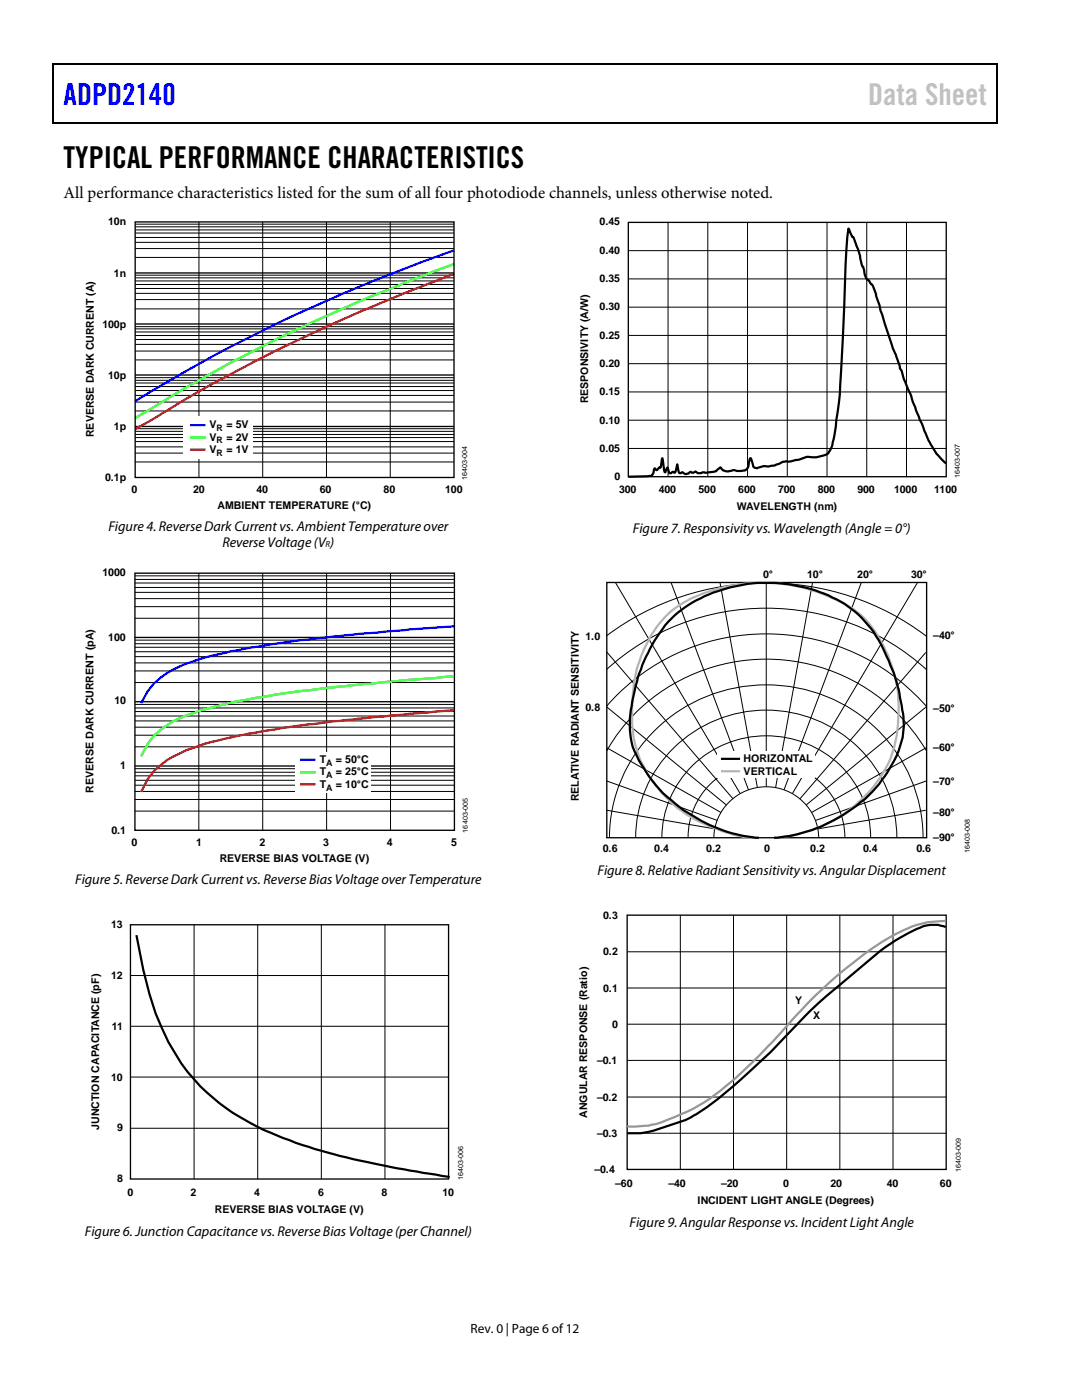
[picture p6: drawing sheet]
<svg xmlns="http://www.w3.org/2000/svg" width="216mm" height="279mm" viewBox="0 0 216 279" stroke-linecap="round" stroke-linejoin="round" font-family="sans-serif">
<path d="M10.5 12.7h.3v1h-.3zM10.5 12.7h.3v.3h-.3zM133.3 12.7h.3v.3h-.3zM198.8 12.7h.2v1h-.2zM198.8 12.7h.2v.3h-.2zM10.5 24.4h.3v.2h-.3zM133.1 24.4h.2v.2h-.2zM198.8 24.4h.2v.2h-.2z" fill="#000"/>
<path d="M10.7 13.7v10.7M10.8 12.8h122.5M133.6 12.8h65.2M198.9 13.7v10.7M10.8 24.5h188" fill="none" stroke="#000" stroke-width=".25"/>
<g fill="none" stroke="#000" stroke-width=".2">
<path d="M27 44.7h63.6M27 45.3h63.6M27 45.9h63.6M27 46.5h63.6M27 47.4h63.6M27 48.4h63.6M27 49.6h63.6M27 51.4h63.6M27 54.9h63.6M27 55.4h63.6M27 56.1h63.6M27 56.8h63.6"/>
<path d="M27 57.6h63.6M27 58.5h63.6M27 59.8h63.6M39.7 44.3v51M52.4 44.3v51M65.1 44.3v51M77.9 44.3v51M27 61.6h63.6M27 65.2h63.6M27 65.6h63.6M27 66.3h63.6M27 67h63.6"/>
<path d="M27 67.8h63.6M27 68.7h63.6M27 70.1h63.6M27 71.8h63.6M27 75.4h63.6M27 75.9h63.6M27 76.4h63.6M27 77.1h63.6M27 77.9h63.6M27 78.9h63.6M27 80.2h63.6M27 82h63.6"/>
<path d="M27 85.6h63.6M27 86.1h63.6M27 86.7h63.6M27 87.3h63.6M27 88.1h63.6M27 89.2h63.6M27 90.4h63.6M27 92.2h63.6"/>
</g>
<path d="M27 44.3h63.6v51h-63.6zM27 54.5h63.6M27 64.7h63.6M27 74.8h63.6M27 85.1h63.6" fill="none" stroke="#000" stroke-width=".27"/>
<path d="M90.6 50a323.1 323.1 0 0 0-63.6 30.1" fill="none" stroke="#00f" stroke-width=".44"/>
<path d="M90.6 52.7a333.7 333.7 0 0 0-63.6 30.7" fill="none" stroke="#0f0" stroke-width=".44"/>
<path d="M90.6 54.7a355 355 0 0 0-54.1 25.3l-6.3 3.9-3.2 1.7" fill="none" stroke="#f00" stroke-width=".44"/>
<path d="M36.7 83.1h13.8v8.4h-13.8z" fill="#fff"/>
<path d="M37.9 84.8h3.1M90.7 125l-16.6 1.3a225.6 225.6 0 0 0-31.9 4.6 28.2 28.2 0 0 0-10.1 4.3l-1.4 1.2-1.2 1.5-1.3 2.4" fill="none" stroke="#00f" stroke-width=".44"/>
<path d="M37.9 87.3h3.1M90.7 135l-15.3 1.3a330.1 330.1 0 0 0-28.1 3.7 58.6 58.6 0 0 0-12.8 4 14.4 14.4 0 0 0-6.3 6.9" fill="none" stroke="#0f0" stroke-width=".44"/>
<path d="M37.9 89.7h3.1M90.7 141.7l-14 1.3a243.3 243.3 0 0 0-31.9 4.4 41.2 41.2 0 0 0-11.5 4.3 12.7 12.7 0 0 0-5.1 6.3" fill="none" stroke="#f00" stroke-width=".44"/>
<g fill="none" stroke="#000" stroke-width=".2">
<path d="M26.9 119.5h63.8M26.9 118.2h63.8M26.9 117.2h63.8M26.9 116.3h63.8M26.9 115.6h63.8M26.9 114.9h63.8M39.7 114.4v51.3M52.4 114.4v51.3M65.2 114.4v51.3M77.9 114.4v51.3M26.9 136.2h63.8M26.9 133.9h63.8"/>
<path d="M26.9 132.3h63.8M26.9 131h63.8M26.9 130.1h63.8M26.9 129.2h63.8M26.9 128.5h63.8M26.9 127.8h63.8M26.9 123.4h63.8M26.9 121.1h63.8M26.9 159.6h63.8M26.9 158h63.8M26.9 156.7h63.8M26.9 155.7h63.8"/>
<path d="M26.9 154.8h63.8M26.9 154.1h63.8M26.9 153.4h63.8M26.9 149h63.8M26.9 146.7h63.8M26.9 145.1h63.8M26.9 143.9h63.8M26.9 142.9h63.8M26.9 142h63.8M26.9 141.3h63.8M26.9 140.6h63.8M26.9 161.9h63.8"/>
</g>
<path d="M26.9 127.2h63.8M26.9 152.9h63.8M26.9 140h63.8" fill="none" stroke="#000" stroke-width=".27"/>
<path d="M59 150.2h15.1v8.1h-15.1z" fill="#fff"/>
<path d="M59.9 151.6h3.1" fill="none" stroke="#00f" stroke-width=".44"/>
<path d="M59.9 154.1h3.1" fill="none" stroke="#0f0" stroke-width=".44"/>
<path d="M59.9 156.5h3.1" fill="none" stroke="#f00" stroke-width=".44"/>
<path d="M26.9 114.4h63.8v51.3h-63.8zM121.1 116.2h63.8v51h-63.8zM153 152.8h.8" fill="none" stroke="#000" stroke-width=".27"/>
<path d="M125.4 44.4h63.4v50.7h-63.4zM26 184.6h63.5v50.7h-63.5z" fill="none" stroke="#000" stroke-width=".26"/>
<g fill="none" stroke="#000" stroke-width=".2">
<path d="M125.4 55.7h63.4M125.4 50h63.4M133.3 44.4v50.7M141.2 44.4v50.7M149.2 44.4v50.7M157.1 44.4v50.7M165 44.4v50.7M173 44.4v50.7M180.9 44.4v50.7M125.4 78.2h63.4M125.4 72.6h63.4M125.4 66.9h63.4"/>
<path d="M125.4 61.3h63.4M125.4 83.9h63.4M125.4 89.5h63.4M122.9 116.3l24.8 42M133.9 116.3l15.5 41.3M143.7 116.3l7.4 40.9M152.9 116.4v40.6M162.1 116.3l-7.3 40.9M171.9 116.2l-15.5 41.4M183 116.3l-24.9 42M121.1 133.6a47.7 47.7 0 0 1 63.7 0M121.1 126.9a53.3 53.3 0 0 1 63.7 0"/>
<path d="M121.1 130.1l25.2 29.3M184.7 130.2l-25.1 29.2M121.1 140.9a42.4 42.4 0 0 1 63.8 .1l-24 19.6M121.1 141.1l23.8 19.5M121.1 149.2l22.8 12.9M121.1 155.9l22 7.8M184.8 149.8a36.9 36.9 0 0 0-63.7 .1M184.8 155.9l-22.1 7.8M184.8 149.2l-22.9 12.9M121.1 161.7l21.5 3.7M121.6 167.2a31.1 31.1 0 0 1 37.5-29.9 30.7 30.7 0 0 1 25.1 29.9M126.8 167.2a26 26 0 0 1 37.4-22.9 25.5 25.5 0 0 1 14.8 22.9"/>
<path d="M132.1 167.2a20.9 20.9 0 0 1 12.5-18.7 20.9 20.9 0 0 1 22.2 3.4 20.2 20.2 0 0 1 6.9 15.3M137.3 167.1a15.6 15.6 0 0 1 25-12.1 15.1 15.1 0 0 1 6.3 12.2M142.4 167.2a10.5 10.5 0 0 1 10.5-10.2 10.5 10.5 0 0 1 10.5 10.2M184.7 161.7l-21.5 3.7M26 194.7h63.5M38.7 184.6v50.7M51.4 184.6v50.7M64.1 184.6v50.7M76.8 184.6v50.7M26 204.8h63.5M26 214.9h63.5M26 225.2h63.5"/>
</g>
<path d="M188.8 92.5l-.3-.3a16.6 16.6 0 0 1-4.3-6.9l-2.1-5.1-.4-1.5-1.3-3-.5-1.7-.3-.5-.8-2.7-.7-1.3-2.4-7.6-.9-3.2-.6-1.6-.8-1.1a2.05 2.05 0 0 1-1-2.1l-.2-.6a2.43 2.43 0 0 1-.6-1.9l-.4-1.7-.9-2.3-.3-.1-.7-1.7-.1 1a154.7 154.7 0 0 0-.7 14.5l-.7 12.8a94.8 94.8 0 0 1-1.6 14.4 3.2 3.2 0 0 1-1.4 2.4 8 8 0 0 1-3.8 .5l-1 .3a10 10 0 0 1-3.7 .6l-.9 .5a5.7 5.7 0 0 1-3.1 .4l-.8 .3a.77 .77 0 0 1-.9 .1 .77 .77 0 0 1-.4-.7l-.4-1.3-.2 .2-.2 .8a1.4 1.4 0 0 1-1.6 1.6h-.5a2.2 2.2 0 0 0-1.9 .1 1.38 1.38 0 0 1-1.6-.8l-1 .8-1.8 .2h-.6a1.24 1.24 0 0 1-1.6-.2 .65 .65 0 0 1-1 .1h-.1a.88 .88 0 0 1-1.5 .1l-.3 .1-.4-.1-.3-1.6-.6 1.6-.4-.1-.3 .2h-.3l-.4-1.1-.5 1-.5-2.9-.4 1.9h-.3l-.4 .5h-.2l-.2-.3-.2 .2a1.28 1.28 0 0 1-.6 1.3l-4.5 .1M27.3 186.8a70.2 70.2 0 0 0 6.3 21.2 40 40 0 0 0 19.1 17.5 115.2 115.2 0 0 0 25.3 7.4l11.5 2" fill="none" stroke="#000" stroke-width=".44"/>
<path d="M150.2 167.2a30.8 30.8 0 0 1-15-5.9 30 30 0 0 1-7.7-10.1 27 27 0 0 1-1.3-12 25 25 0 0 1 7.9-17.4 29.1 29.1 0 0 1 14.3-5.3 32.8 32.8 0 0 1 23 5.9 24.6 24.6 0 0 1 6.9 11.8 29.3 29.3 0 0 1-.4 16.5 26.3 26.3 0 0 1-13.4 13.9 31.9 31.9 0 0 1-9.7 2.6" fill="none" stroke="#b5b5b5" stroke-width=".44"/>
<path d="M143.2 149.9h19.4v5.3h-19.4z" fill="#fff"/>
<path d="M143.9 151.4h3.8M151.2 167.2a31 31 0 0 1-18.2-8.2 28.5 28.5 0 0 1-6.8-10 21 21 0 0 1 .3-10.5 30.9 30.9 0 0 1 7.4-15 27.4 27.4 0 0 1 19-7.2 28.2 28.2 0 0 1 17 5.3 21.4 21.4 0 0 1 7 9.4 39 39 0 0 1 3.4 12.1 17.2 17.2 0 0 1-3.2 11 26.7 26.7 0 0 1-9.7 9 30.7 30.7 0 0 1-12.7 4.1M188.7 185a7.1 7.1 0 0 0-6.3 .6l-3.7 2.1-3.2 2.2a214.7 214.7 0 0 0-13.8 11.8 212.5 212.5 0 0 1-15.3 15 38.5 38.5 0 0 1-10.1 7l-4.3 1.4a15.5 15.5 0 0 1-6.9 1.1" fill="none" stroke="#000" stroke-width=".44"/>
<path d="M143.9 153.9h3.8" fill="none" stroke="#b5b5b5" stroke-width=".44"/>
<path d="M125.1 190h63.7M125.1 197.2h63.7M135.8 182.6v50.8M146.4 182.6v50.8M157 182.6v50.8M167.6 182.6v50.8M178.2 182.6v50.8M125.1 204.4h63.7M125.1 218.9h63.7M125.1 211.6h63.7M125.1 226.2h63.7" fill="none" stroke="#000" stroke-width=".2"/>
<path d="M125.1 182.6h63.7v50.8h-63.7z" fill="none" stroke="#000" stroke-width=".26"/>
<path d="M188.7 183.8a20.8 20.8 0 0 0-11.6 3.5 89.7 89.7 0 0 0-21.2 18.7 95.6 95.6 0 0 1-14.3 13.3 41.4 41.4 0 0 1-12.2 5.4l-2.7 .1h-1.6" fill="none" stroke="#969696" stroke-width=".44"/>
<text font-size="6" fill="#00f" x="12.7" y="20.9">ADPD2140</text>
<text font-size="6" fill="#c1c1c1" x="173.2" y="20.9">Data Sheet</text>
<text font-size="6" x="12.7" y="33.6">TYPICAL PERFORMANCE CHARACTERISTICS</text>
<text font-size="3.3" x="12.7" y="39.5">All performance characteristics listed for the sum of all four photodiode channels, unless otherwise noted.</text>
<g font-size="2.8">
<text x="21.6" y="105.9">Figure 4. Reverse Dark Current vs. Ambient Temperature over</text>
<text x="126.3" y="106.4">Figure 7. Responsivity vs. Wavelength (Angle = 0°)</text>
<text x="44.4" y="109.1">Reverse Voltage (V )</text>
<text x="15" y="176.4">Figure 5. Reverse Dark Current vs. Reverse Bias Voltage over Temperature</text>
<text x="119.2" y="174.6">Figure 8. Relative Radiant Sensitivity vs. Angular Displacement</text>
<text x="125.6" y="244.9">Figure 9. Angular Response vs. Incident Light Angle</text>
<text x="16.9" y="246.7">Figure 6. Junction Capacitance vs. Reverse Bias Voltage (perChannel)</text>
</g>
<text font-size="2.7" x="93.9" y="266">Rev. 0 | Page 6 of12</text>
<g font-size="2.1">
<text x="21.6" y="45">10n</text>
<text x="119.6" y="45">0.45</text>
<text x="119.6" y="50.6">0.40</text>
<text x="22.7" y="55.2">1n</text>
<text x="119.6" y="56.3">0.35</text>
<text x="20.4" y="65.4">100p</text>
<text x="119.6" y="61.9">0.30</text>
<text x="119.6" y="67.6">0.25</text>
<text x="21.6" y="75.5">10p</text>
<text x="119.6" y="73.2">0.20</text>
<text x="117.4" y="80.5" transform="rotate(-90 117.4 80.5)">RESPONSIVITY (A/W)</text>
<text x="119.6" y="78.8">0.15</text>
<text x="18.8" y="87.2" transform="rotate(-90 18.8 87.2)">REVERSE DARK CURRENT (A)</text>
<text x="22.7" y="85.8">1p</text>
<text x="41.8" y="87.9">V</text>
<text x="41.8" y="85.5">V</text>
<text x="45.2" y="85.5">= 5V</text>
<text x="45.2" y="87.9">= 2V</text>
<text x="119.6" y="84.6">0.10</text>
<text x="41.8" y="90.4">V</text>
<text x="45.2" y="90.4">= 1V</text>
<text x="119.6" y="90.2">0.05</text>
<text x="122.6" y="95.8">0</text>
<text x="21" y="96">0.1p</text>
<text x="26.3" y="98.4">0</text>
<text x="38.5" y="98.4">20</text>
<text x="43.4" y="101.5">AMBIENT TEMPERATURE (°C)</text>
<text x="51.2" y="98.4">40</text>
<text x="63.8" y="98.4">60</text>
<text x="76.5" y="98.4">80</text>
<text x="88.8" y="98.4">100</text>
<text x="123.5" y="98.5">300</text>
<text x="131.5" y="98.5">400</text>
<text x="139.4" y="98.5">500</text>
<text x="147" y="101.8">WAVELENGTH (nm)</text>
<text x="147.3" y="98.5">600</text>
<text x="155.2" y="98.5">700</text>
<text x="163.2" y="98.5">800</text>
<text x="171.1" y="98.5">900</text>
<text x="178.4" y="98.5">1000</text>
<text x="186.4" y="98.5">1100</text>
<text x="20.5" y="114.9">1000</text>
<text x="152.3" y="115.3">0°</text>
<text x="161.1" y="115.3">10°</text>
<text x="171.1" y="115.3">20°</text>
<text x="181.8" y="115.3">30°</text>
<text x="21.6" y="127.8">100</text>
<text x="116.8" y="127.7">1.0</text>
<text x="186.2" y="127.6">–40°</text>
<text x="22.8" y="140.6">10</text>
<text x="116.8" y="141.9">0.8</text>
<text x="186.2" y="142.1">–50°</text>
<text x="186.2" y="149.9">–60°</text>
<text x="24" y="153.5">1</text>
<text x="63.8" y="152.3">T</text>
<text x="63.8" y="154.7">T</text>
<text x="67" y="152.3">= 50°C</text>
<text x="67" y="154.7">= 25°C</text>
<text x="148.4" y="152.2">HORIZONTAL</text>
<text x="148.4" y="154.6">VERTICAL</text>
<text x="18.7" y="158.2" transform="rotate(-90 18.7 158.2)">REVERSE DARK CURRENT (pA)</text>
<text x="63.8" y="157.2">T</text>
<text x="67" y="157.2">= 10°C</text>
<text x="115.5" y="159.9" transform="rotate(-90 115.5 159.9)">RELATIVE RADIANT SENSITIVITY</text>
<text x="186.2" y="156.8">–70°</text>
<text x="22.2" y="166.4">0.1</text>
<text x="186.2" y="162.8">–80°</text>
<text x="186.2" y="167.8">–90°</text>
<text x="26.2" y="168.8">0</text>
<text x="39.1" y="168.8">1</text>
<text x="43.8" y="171.9">REVERSE BIAS VOLTAGE (V)</text>
<text x="51.8" y="168.8">2</text>
<text x="64.5" y="168.8">3</text>
<text x="77.2" y="168.8">4</text>
<text x="90.1" y="168.8">5</text>
<text x="120.3" y="170">0.6</text>
<text x="130.6" y="170">0.4</text>
<text x="140.9" y="170">0.2</text>
<text x="152.5" y="170">0</text>
<text x="161.7" y="170">0.2</text>
<text x="172.2" y="170">0.4</text>
<text x="182.9" y="170">0.6</text>
<text x="22.2" y="185.3">13</text>
<text x="120.4" y="183.3">0.3</text>
<text x="120.4" y="190.6">0.2</text>
<text x="22.2" y="195.4">12</text>
<text x="120.4" y="197.9">0.1</text>
<text x="158.7" y="200.3">Y</text>
<text x="162.3" y="203.4">X</text>
<text x="22.3" y="205.5">11</text>
<text x="122.1" y="205.1">0</text>
<text x="22.2" y="215.7">10</text>
<text x="119.1" y="212.4">–0.1</text>
<text x="119.1" y="219.6">–0.2</text>
<text x="19.8" y="225.4" transform="rotate(-90 19.8 225.4)">JUNCTION CAPACITANCE (pF)</text>
<text x="23.4" y="225.8">9</text>
<text x="117.2" y="223.1" transform="rotate(-90 117.2 223.1)">ANGULAR RESPONSE (Ratio)</text>
<text x="119.1" y="226.9">–0.3</text>
<text x="23.4" y="235.9">8</text>
<text x="25.4" y="238.6">0</text>
<text x="38" y="238.6">2</text>
<text x="50.7" y="238.6">4</text>
<text x="63.5" y="238.6">6</text>
<text x="76.1" y="238.6">8</text>
<text x="88.3" y="238.6">10</text>
<text x="118.6" y="234.2">–0.4</text>
<text x="122.8" y="236.9">–60</text>
<text x="133.4" y="236.9">–40</text>
<text x="143.9" y="236.9">–20</text>
<text x="156.3" y="236.9">0</text>
<text x="165.7" y="236.9">20</text>
<text x="177" y="236.9">40</text>
<text x="187.6" y="236.9">60</text>
<text x="42.9" y="242">REVERSE BIAS VOLTAGE (V)</text>
<text x="139.2" y="240.3">INCIDENT LIGHT ANGLE (Degrees)</text>
</g>
<g font-size="1.8">
<text x="43.2" y="86">R</text>
<text x="43.2" y="88.5">R</text>
<text x="43.2" y="91">R</text>
<text x="65" y="109.3">R</text>
<text x="65.1" y="152.8">A</text>
<text x="65.1" y="155.3">A</text>
<text x="65.1" y="157.8">A</text>
</g>
<g font-size="1.4">
<text x="93.2" y="95.7" transform="rotate(-90 93.2 95.7)">16403-004</text>
<text x="191.5" y="95.3" transform="rotate(-90 191.5 95.3)">16403-007</text>
<text x="93.3" y="166.1" transform="rotate(-90 93.3 166.1)">16403-005</text>
<text x="193.5" y="170.2" transform="rotate(-90 193.5 170.2)">16403-008</text>
<text x="191.7" y="233.8" transform="rotate(-90 191.7 233.8)">16403-009</text>
<text x="92.4" y="235.5" transform="rotate(-90 92.4 235.5)">16403-006</text>
</g>
</svg>
